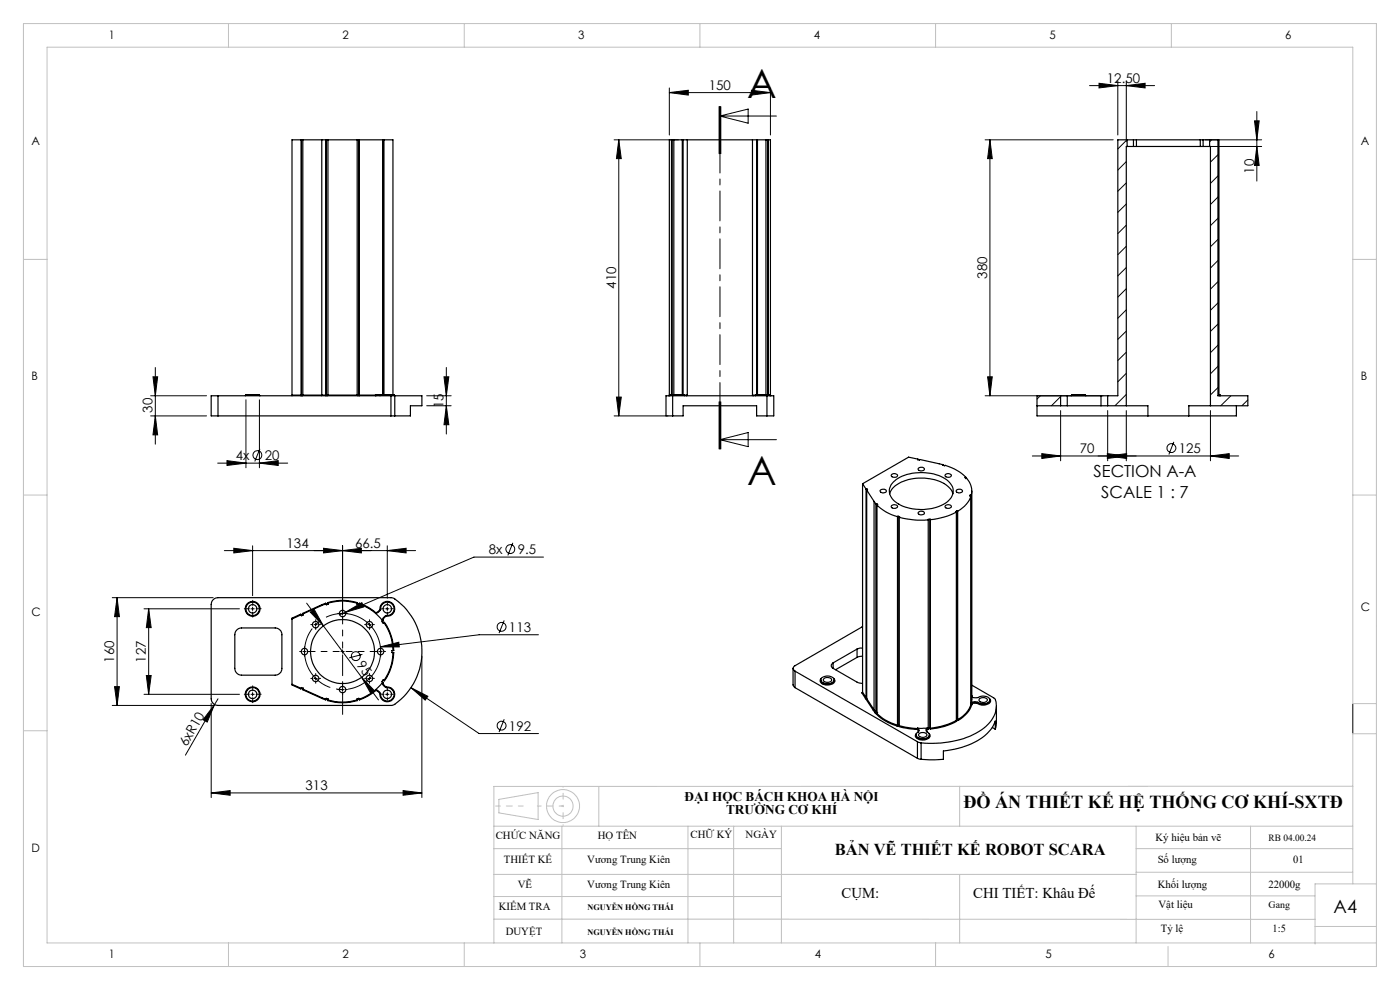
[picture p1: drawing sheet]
<svg xmlns="http://www.w3.org/2000/svg" width="297mm" height="210mm" viewBox="0 0 297 210" stroke-linecap="round" stroke-linejoin="round" font-family="sans-serif">
<g fill="none" stroke="#000" stroke-width=".21">
<path d="M142 19.6l4-.5v1.1zM142 18.7v9.9M142 19.6h21.4M159.4 19.1l4 .5-4 .6zM163.4 18.7v9.9M231.1 18.2h13.8M233.2 17.7l3.9 .5-3.9 .5zM237.1 17.2v11.4M238.9 18.2l4-.5v1zM238.9 17.2v12.9M130.3 29.7h13.6M131.3 29.7v58.5"/>
<path d="M131.3 29.7l.5 3.9h-1zM152.6 22.6v10M152.7 24.6h12M152.7 24.6l6-1.5v3zM152.7 22.6v10M152.9 22.6v10M209 29.7h27.1M210 29.7l.5 3.9h-1zM210 29.7v54.3M238.9 34.3l-1.8 1.8M238.9 38.8l-1.8 1.8M239.1 29.7l-2 1.9"/>
<path d="M255.7 31.1h12M255.7 29.7h12M257 29.7l-.4 .4M258.4 32.8l-1.6 1.6M258.4 37.3l-1.6 1.6M266.1 25.6h1l-.5 4.1zM266.6 31.1l.5 4h-1zM266.6 23.7v14.7M238.9 47.8l-1.8 1.8M238.9 43.3l-1.8 1.7M238.9 52.2l-1.8 1.8M238.9 56.8l-1.8 1.7"/>
<path d="M258.4 41.8l-1.6 1.6M258.4 46.3l-1.6 1.6M258.4 50.8l-1.6 1.5M258.4 55.3l-1.6 1.6M258.4 59.8l-1.6 1.5M32.5 79.9h.9l-.5 4.1zM32.9 78v16.2M94.2 79.9h1l-.5 4.1zM94.7 78v14.1M209.5 79.9h1l-.5 4.1zM238.9 61.2l-1.8 1.8M238.9 79.2l-1.8 1.8"/>
<path d="M238.9 65.7l-1.8 1.8M238.9 70.2l-1.8 1.8M238.9 74.7l-1.8 1.8M258.4 64.3l-1.6 1.5M258.4 68.7l-1.6 1.6M258.4 73.2l-1.6 1.6M258.4 77.7l-1.6 1.6M32 84h11.8M32 88.2h11.8M32.9 88.2l.5 4h-.9zM46.2 98.2h14.8M48.2 97.7l4 .5-4 .5z"/>
<path d="M52.2 84.8v14.4M55 98.2l4-.5v1zM55 84.8v14.4M55.1 95.2l-1.1 2.7M90.5 86.1h5.2M90.5 84h5.2M94.7 86.1l.5 4h-1zM130.3 88.2h11.4M130.8 84.2h1l-.5 4zM152.6 85.2v10M152.7 93.3l6-1.6v3zM152.7 93.3h12"/>
<path d="M152.7 85.2v10M152.9 85.2v10zM209 84h25M219 96.7h43.8M220.7 84l-.7 .7M221 96.2l4 .5-4 .6zM225 84.1l-1.9 2M225 87.1v10.6M234.9 96.2l4 .5-4 .6zM235 96.7l4-.5v1.1zM235 87.1v10.6M238.9 83.7l-2.4 2.4"/>
<path d="M238.9 87.1v10.6M249 93.7l-1 2.7M256.8 96.7l4-.5v1.1zM256.8 87.1v10.6M258.4 82.2l-1.6 1.6M261.1 84l-2.1 2.1M264.7 84.8l-1.2 1.3M47.6 116.8h40.6M49.6 116.3l4 .5-4 .5zM53.6 115.8v10.6M68.7 116.3l4 .5-4 .5zM72.7 116.8l4-.5v1z"/>
<path d="M72.7 115.8v14.7M82.2 116.8l3.9-.5v1zM82.2 115.8v11.1M108.8 115.1l-1.1 2.7M115.3 118.2h-14.8l-28.5 12.2M23.8 126.8h21.4M24.8 126.8v22.8M24.8 126.8l.5 4h-1zM30.6 129.1h20.2M31.5 129.1v18.2M31.5 129.1l.6 4h-1.1zM53.2 129.1h.7"/>
<path d="M53.6 128.8v.7M64.2 138.2h.7M64.6 137.9v.7M65.1 127.9l3.5 4.9M65.8 129.8l.8-.6 2 3.6zM66.6 132.5h.7M67 132.1v.7M68.6 132.8l11.7 15.7M72.3 138.2h.7M72.3 130.1h.7M72.7 137.9v.7M73.3 129.9l3.5-2.1 .4 1z"/>
<path d="M76.9 138.8l-2.8 .8M78 132.5h.7M78.4 132.1v.7M80.4 138.2h.7M80.7 137.2l3.9-1 .1 1zM80.8 137.9v.7M81.8 129.1h.7M82.2 128.8v.7M89.5 139.2v30M107 131.6l-1.1 2.7M114.2 134.6h-12.6l-20.9 2.6M23.8 149.6h21.4"/>
<path d="M24.3 145.7h1l-.5 3.9zM30.6 147.3h20.2M31 143.3h1.1l-.6 4zM44.8 149.2v20M45.5 149.5l-1.5 3.7-.9-.5zM45.5 149.5l-6.2 10.7M46.2 148.2l-.7 1.3M53.2 147.3h.7M53.6 146.9v.7M66.6 143.9h.7M67 143.6v.7M72.3 146.3h.7"/>
<path d="M72.7 145.9v.7M76.7 143.7l2.8 2.9-.8 .6zM78 143.9h.7M78.4 143.6v.7M81.8 147.3h.7M82.2 146.9v.7M87.2 145.9l3.6 1.8-.6 .8zM87.2 145.9l14.4 9.7h12.6M107 152.6l-1.1 2.7M287 149.3v6.3M44.8 168.2l4-.5v1zM44.8 168.2h44.7"/>
<path d="M85.5 167.7l4 .5-4 .5z"/>
<circle cx="54.6" cy="96.5" r=".95"/>
<circle cx="248.5" cy="95" r=".94"/>
<circle cx="108.3" cy="116.5" r=".95"/>
<circle cx="75.5" cy="139.2" r=".94"/>
<circle cx="106.4" cy="133" r=".94"/>
<circle cx="106.4" cy="153.9" r=".94"/>
</g>
<path d="M80.4 135.8a8.1 8.1 0 0 0-13.4-3.3 8.1 8.1 0 0 0 3.3 13.4 8.1 8.1 0 0 0 10.3-9.3l-.2-.8" fill="none" stroke="#000" stroke-width=".21" stroke-dasharray="15.2 1.3 1.3 1.3" stroke-dashoffset="1.3" stroke-linecap="butt"/>
<g fill="none" stroke="#c0c0c0" stroke-width=".21">
<path d="M5 5h287v200h-287zM48.5 5v5M98.5 5v5M148.5 5v5M198.5 5v5M248.5 5v5M5 55h5M287 55h5M5 105h5M287 105h5M5 155h5M292 149.3h-5v-139.3h-277v190h282"/>
<path d="M292 155.6h-5v31.9M104.8 175.3h182.2M105.8 169.6l8.4-1.5v5.7l-8.4-1.4zM119.2 175.3v24.7M127 166.8v8.5M145.9 175.3v24.7M155.6 175.3v24.7M165.8 175.3v24.7M203.6 166.8v8.5M241 175.3v24.7M265.3 175.3v24.7M287 166.8h-182.2v33.2"/>
<path d="M104.8 190.2h61M104.8 195h174.2M104.8 185.5h136.2M104.8 180h61M203.6 185.5v14.5M241 190h37.9M241 180h46M241 185h46M279 196.5h13M292 187.5h-13v12.8M48.5 200v5M98.5 200v5"/>
<path d="M148.5 200v5M198.5 200v5M247.8 200.8v4.2"/>
<circle cx="119.4" cy="171" r="2.14"/>
<circle cx="119.5" cy="171" r="3.5"/>
</g>
<path d="M152.7 22.6v72.6" fill="none" stroke="#000" stroke-width=".21" stroke-dasharray="6.3 1.3 1.3 1.3" stroke-dashoffset="2.4"/>
<path d="M72 138.2h-6.5M72.7 137.5v-6.4M73.4 138.2h6.4" fill="none" stroke="#000" stroke-width=".21" stroke-dasharray="15.2 1.3 1.3 1.3" stroke-dashoffset="13.9"/>
<path d="M72.7 138.9v12.6" fill="none" stroke="#000" stroke-width=".21" stroke-dasharray="15.2 1.3 1.3 1.3" stroke-dashoffset="10.8"/>
<g fill="none" stroke="#000" stroke-width=".21" stroke-dasharray="15.2 1.3 1.3 1.3">
<path d="M52.9 129.1h-1.1M53.6 128.4v-1.1M53.6 129.8v1.1M54.3 129.1h1.1M63.9 138.2h-.3M64.6 137.5v-.3M64.6 138.9v.3M65.3 138.2h.3M66.3 132.5h-.4M67 131.8v-.3M67 133.2v.3M67.7 132.5h.3"/>
<path d="M72 130.1h-.4M72.7 129.4v-.3M72.7 130.8v.4M73.4 130.1h.3M77.7 132.5h-.3M78.4 131.8v-.3M78.4 133.2v.3M79.1 132.5h.3M80 138.2h-.3M80.8 137.5v-.3M80.8 138.9v.3M81.5 129.1h-.6"/>
<path d="M81.5 138.2h.3M82.2 128.4v-.5M82.2 129.8v.6M82.9 129.1h.5M52.9 147.3h-1.1M53.6 146.6v-1.1M53.6 148v1.1M54.3 147.3h1.1M66.3 143.9h-.4M67 143.2v-.3M67 144.6v.3M67.7 143.9h.3"/>
<path d="M72 146.3h-.4M72.7 145.6v-.4M72.7 147v.3M73.4 146.3h.3M77.7 143.9h-.3M78.4 143.2v-.3M78.4 144.6v.3M79.1 143.9h.3M81.5 147.3h-.6M82.2 146.6v-.6M82.2 148v.5M82.9 147.3h.5"/>
</g>
<path d="M105.1 171h5.9" fill="none" stroke="#c0c0c0" stroke-width=".21" stroke-dasharray="15.2 1.3 1.3 1.3" stroke-dashoffset="14.2"/>
<path d="M119.5 171h-5.5" fill="none" stroke="#c0c0c0" stroke-width=".21" stroke-dasharray="15.2 1.3 1.3 1.3" stroke-dashoffset="14.4"/>
<path d="M119.5 171h-.4" fill="none" stroke="#c0c0c0" stroke-width=".21" stroke-dasharray="15.2 1.3 1.3 1.3"/>
<path d="M119.5 171v-4.2M119.5 171v4.1" fill="none" stroke="#c0c0c0" stroke-width=".21" stroke-dasharray="15.2 1.3 1.3 1.3" stroke-dashoffset="15.1"/>
<g fill="#000">
<path d="M80.7 137.2l3.9-1 .1 1zM45.5 149.5l-1.5 3.7-.9-.5z"/>
<path d="M32.5 79.9h.9l-.5 4.1zM32.9 88.2l.5 4h-.9zM24.8 126.8l.5 4h-1zM24.3 145.7h1l-.5 3.9zM31.5 129.1l.6 4h-1.1zM31 143.3h1.1l-.6 4zM131.3 29.7l.5 3.9h-1zM130.8 84.2h1l-.5 4z"/>
<path d="M55 98.2l4-.5v1zM48.2 97.7l4 .5-4 .5zM159.4 19.1l4 .5-4 .6zM142 19.6l4-.5v1.1zM238.9 18.2l4-.5v1zM233.2 17.7l3.9 .5-3.9 .5zM256.8 96.7l4-.5v1.1zM234.9 96.2l4 .5-4 .6z"/>
<path d="M94.7 86.1l.5 4h-1zM94.2 79.9h1l-.5 4.1zM266.6 31.1l.5 4h-1zM266.1 25.6h1l-.5 4.1zM209.5 79.9h1l-.5 4.1zM210 29.7l.5 3.9h-1z"/>
<path d="M235 96.7l4-.5v1.1zM221 96.2l4 .5-4 .6z"/>
<path d="M65.8 129.8l2.8 3-2-3.6zM76.7 143.7l2 3.5 .8-.6z"/>
<path d="M73.3 129.9l3.9-1.1-.4-1zM49.6 116.3l4 .5-4 .5zM72.7 116.8l4-.5v1zM68.7 116.3l4 .5-4 .5zM82.2 116.8l3.9-.5v1zM87.2 145.9l3 2.6 .6-.8z"/>
<path d="M44.8 168.2l4-.5v1zM85.5 167.7l4 .5-4 .5z"/>
</g>
<g fill="none" stroke="#000" stroke-width=".25">
<path d="M63.9 29.7v54.1M64 29.7v54.3M64.2 29.7v54.1M68.3 29.7h.8M68.3 29.7h-6.4v54.1M68.3 29.7v54.1M69.1 29.7v54.1M69.1 29.7h.5M69.2 29.7v54.3M69.6 29.7h6.2M69.6 29.7v54.1M75.8 29.7v54.1"/>
<path d="M75.8 29.7h.4M76.1 29.7v54.3M76.2 29.7h5M76.2 29.7v54.1M81.2 29.7h.3M81.2 29.7v54M81.3 29.7v54M81.5 29.7h1.9v54M81.5 29.7v54M142.5 29.7h-.5v54.1M142.5 29.7h.1M142.5 29.7v54"/>
<path d="M142.6 29.7h.3M142.6 29.7v54M142.9 29.7h19.6M142.9 29.7v54M144.7 29.7v54M144.9 29.7v54M145.8 29.7v54.1M159.6 29.7v54.1M160.5 29.7v54M160.7 29.7v54M162.5 29.7h.3M162.5 29.7v54"/>
<path d="M162.8 29.7h.2M162.8 29.7v54M163 29.7h.4v54.1M163 29.7v54M239.1 31.1h1.4M239.1 29.7h1.4M239.1 29.7h-2v54.3h-2.1M239.1 31.1h-.2v55M239.1 29.7v1.4M240.5 29.7h.6M240.5 29.7v1.4M240.5 31.1h.6"/>
<path d="M241.1 31.1h13.5M241.1 29.7h13.5M241.1 29.7v1.4M254.6 29.7h.6M254.6 29.7v1.4M254.6 31.1h.6M255.2 31.1h1.4M255.2 29.7h1.4M255.2 29.7v1.4M256.6 29.7h2v54.1M256.6 31.1h.2v55M256.6 29.7v1.4"/>
<path d="M258.4 29.7v54.3h6.3v2.1h-7.9M46.2 84h-1.4v4.2h1.4M46.2 84v4.2M46.2 84h36.7M46.2 88.2h36.7M52.2 83.8l-.2 .2M52.2 83.8h2.8M55 83.8l.2 .2M61.9 83.8v.2M61.9 83.8h2M63.9 83.8l-.1 .2M64.2 83.8v.2"/>
<path d="M64.2 83.8h4.1M68.3 83.8l-.1 .2M68.3 83.8h.8M69.1 83.8v.2M69.6 83.8l-.1 .2M69.6 83.8h6.2M75.8 83.8v.2M76.2 83.8v.2M76.2 83.8h3.5M79.7 83.8v.2l.1-.2M79.7 83.8h.1M79.8 83.8h1"/>
<path d="M79.8 83.7h1M79.8 83.7l-.1 .1M79.8 83.7v.1M80.8 83.8l-.2 .2M80.8 83.7l2.8 .1M80.8 83.8h2.8M80.8 83.7v.1M82.9 84h.8M82.9 88.2h.8M82.9 84v4.2M83.6 83.8l.1 .2M83.7 84h5.8v2.1h-2.4v2.1h-3.4"/>
<path d="M83.7 84v4.2M142 83.8l-.1 .2M142 83.8h.2M142.2 83.8l-.1 .2M142.2 83.8h2.9M142.7 84h-1.4v4.2h1.4M142.7 84h20M142.7 88.2h2.2v-2.1h15.6v2.1h2.2M142.7 84v4.2M145.1 83.8l.1 .2M145.1 83.8h.7M145.8 83.8l-.2 .2"/>
<path d="M159.6 83.8l.2 .2M159.6 83.8h.8M160.4 83.8l-.2 .2M160.4 83.8h2.8M162.7 84h1.4v4.2h-1.4M162.7 84v4.2M163.2 83.8l.2 .2M163.2 83.8h.2M163.4 83.8l.2 .2M194.7 97.4v.1l.4 .1v-.1l5 1.1M194.7 97.4l-1.9-.4-9.8 5.6M194.7 97.4v.1"/>
<path d="M194.8 99.4a.69 .69 0 0 1 .7-.3 .69 .69 0 0 1 .6 .6 .72 .72 0 0 1-.8 .2 .72 .72 0 0 1-.5-.5zM200.1 98.6l-.1 .1a8.8 8.8 0 0 1 4.9 2.5M200.1 98.6v.1M220 86.1h5M225 86.1h1.4M225 84h1.4M225 84h-5v4.2h23.5M225 84v2.1M226.4 84h7.2M226.4 86.1h7.2M226.4 84v2.1M227.4 83.8l-.2 .2"/>
<path d="M227.4 83.8h2.8M230.2 83.8l.2 .2M233.6 86.1h1.4M233.6 84h1.4M233.6 84v2.1M235 86.1h3.9M235 84v2.1M238.9 86.1h4.6v2.1M243.5 88.2h8.7M256.8 86.1h-4.6v2.1M258.6 83.8l.1 .2M258.6 83.7l.2 .1"/>
<path d="M258.6 83.8h.2M258.8 83.8l.1 .2M262.3 86.1v2.1h-10.1M183 102.6l.7 1.1M183 102.6v44.2M183.7 103.7v44.3M183.9 104l1.5 2.4M183.9 104v44.2M183.9 103.7l.1 .2-.1 .1M183.9 103.7h-.2M183.9 103.7v.3M185.4 106.4l.4 .4"/>
<path d="M185.4 106.4v44.2M185.8 106.8v44.3M186 106.8l.2 .2-.2 .1a9.7 9.7 0 0 0 4.4 2.5M186 106.8h-.2M186 106.8v44.5M186.7 104a.69 .69 0 0 1 .8-.3 .69 .69 0 0 1 .5 .6 .74 .74 0 0 1-1.3-.3zM188.7 104.7a5.1 5.1 0 0 1 4-3 9.9 9.9 0 0 1 8.6 1.7l.5 .6 .3 .7M189.2 100.6a.77 .77 0 0 1 1.2 .3 .72 .72 0 0 1-.7 .4 .72 .72 0 0 1-.6-.6zM189.2 107.2a.77 .77 0 0 1 1.2 .3 .72 .72 0 0 1-.7 .4 .72 .72 0 0 1-.6-.6zM189.5 102.3a9.8 9.8 0 0 1 9.6-1.4 4 4 0 0 1 3.1 3.4 4.3 4.3 0 0 1-3.5 3.3 9.9 9.9 0 0 1-9.1-1.5 2.58 2.58 0 0 1-.1-3.8zM190.4 109.6v44.2M190.5 109.5l.4 .1-.1 .1"/>
<path d="M190.5 109.5l-.1 .1M190.5 109.5v44.3M190.8 109.7a17.7 17.7 0 0 0 6.1 .6M190.8 109.7v44.2M194.9 108.6a.77 .77 0 0 1 1.2 .3 .8 .8 0 0 1-1.3-.1zM196.9 110.3v44.2M197.3 110.1v.1M197.3 110.1l-.4 .1v.1M197.3 110.1v44.3M197.3 110.2v44.3M200.6 100.6a.77 .77 0 0 1 1.2 .3 .82 .82 0 0 1-1.3 0zM200.6 107.2a.77 .77 0 0 1 1.2 .3 .82 .82 0 0 1-1.3-.1z"/>
<path d="M202.9 104a.79 .79 0 0 1 1.3 .2 .71 .71 0 0 1-.7 .4 .71 .71 0 0 1-.6-.6zM202.9 108.6a14.4 14.4 0 0 1-5.6 1.6M202.9 108.6v44.2M203 108.4h.2M203 108.4l-.3 .1 .2 .1M203 108.4v44.3M203.2 108.4v44.2M204.9 101.5h.2a4 4 0 0 1 1 3.5M204.9 101.2l-.2 .1 .2 .2M204.9 101.2v.3M205.8 105h.3M205.8 105v.2l.2 .1"/>
<path d="M205.8 105v.2M206 105.3a6 6 0 0 1-2.8 3.1M206 105.3v44.2M206.1 105v44.2M206.2 104.2l-.1 44.8M45.2 127.2l.5-.3 .5-.1h37.1a13.5 13.5 0 0 1 0 22.8h-37.1a1.45 1.45 0 0 1-1.4-1.4v-20l.1-.5zM50.2 133.6l.5-.3 .5-.1h7.2a1.45 1.45 0 0 1 1.4 1.4v7.2a1.45 1.45 0 0 1-1.4 1.4h-7.2a1.45 1.45 0 0 1-1.4-1.4v-7.2l.1-.5zM61.9 131.3v13.9M63.9 130.4l-.1-.1-1.9 .8v.2M63.9 130.4l-2 .9M64.2 130.2l.1 .2-.3 .2-.1-.2M68.2 128.3l.1 .1"/>
<path d="M68.2 128.3l-4 1.8v.1M68.3 128.4l-4.1 1.8M69.1 128.1l-.8 .3M69.1 128.1v-.2l-.9 .4M69.6 127.9a10.7 10.7 0 0 1 6.2 0M69.6 127.9l-.1-.1a10 10 0 0 1 6.3 .1M69.6 127.9v.3l-.4 .1-.1-.2M75.8 127.9l-.1 .3 .4 .1 .1-.2M76.2 128.1a10.6 10.6 0 0 1 5 3.7M76.2 128.1v-.1a9.3 9.3 0 0 1 3.5 2M80.6 129.3l-.9 .7M80.6 129.3h.2"/>
<path d="M80.6 129.3a1.57 1.57 0 0 1 1.6-1.7 1.57 1.57 0 0 1 1.5 1.6 1.57 1.57 0 0 1-1.7 1.5M80.8 129.3a1.42 1.42 0 0 1 1.3-1.6 1.42 1.42 0 0 1 1.5 1.5 1.42 1.42 0 0 1-1.6 1.4M80.8 129.3l-.6 .6-.5 .2v-.1M81.2 131.5v.3M81.2 131.8l-.2 .1 .3 .3 .2-.1M81.5 132.1a10.1 10.1 0 0 1 1.9 5.9M81.5 132.1l.1-.1a9.5 9.5 0 0 1 1.8 6M82 130.6l-.7 .5-.2 .4h.1M82 130.6v.1M82 130.7l-.8 .8M83.4 138.4a10.3 10.3 0 0 1-1.9 5.9M83.4 138.4a9.3 9.3 0 0 1-1.8 6l-.1-.1"/>
<path d="M83.4 138h-.3v.4h.3M181.8 137.7l-5.1 2.9M181.8 137.7v1.7M181.8 139.4l-4.5 2.7M183 133l-14.3 8.2a.61 .61 0 0 0-.5 .6 .61 .61 0 0 0 .5 .6M183 137.5l-1.2 .2M183 139.2l-1.2 .2M61.9 145.2v.1l1.9 .8 .1-.1M61.9 145.2l2 .8M63.9 146l.1-.2 .3 .2-.1 .2M64.2 146.2v.1l4 1.8M64.2 146.2l4.1 1.8"/>
<path d="M68.2 148.1l.9 .4v-.2M68.3 148l.8 .3M68.3 148l-.1 .1M69.1 148.3l.1-.2 .4 .2v.2M69.6 148.5a10.7 10.7 0 0 0 6.2 0M69.6 148.5l-.1 .1a10.3 10.3 0 0 0 6.3-.1M76.2 148.3l-.1-.2-.4 .2 .1 .2M79.7 146.5a10 10 0 0 1-3.5 1.9v-.1M79.7 146.5l.5 .2 .4 .5M79.8 146.3l.4 .2 .6 .6M79.8 146.3h-.1v.2M79.8 146.3l-.1 .2"/>
<path d="M80.8 147.1l-.2 .1M81.2 144.7a10.8 10.8 0 0 1-5 3.6M81.2 144.9h-.1a1.43 1.43 0 0 0 .9 1M81.2 144.9l.8 .8M81.2 144.7v.2M81.5 144.3l-.2-.1-.3 .4 .2 .1M82 145.9a1.42 1.42 0 0 1 1.6 1.3 1.42 1.42 0 0 1-1.5 1.5 1.42 1.42 0 0 1-1.3-1.6M82 145.7v.2M82 145.7a1.57 1.57 0 0 1 1.7 1.5 1.57 1.57 0 0 1-1.5 1.6 1.57 1.57 0 0 1-1.6-1.6M168.2 141.8v3.5l.5 .6M168.7 142.4l25.9 14.9M168.7 142.4v3.5"/>
<path d="M168.7 145.9l25.9 15M174.1 144.2v.1M174.2 143.9a.77 .77 0 0 0-.1 .9 .77 .77 0 0 0 .8 .4 1.85 1.85 0 0 0 2.2-.8l-.3-.5M174.3 143.8a1.84 1.84 0 0 1 2.7 .3 1.5 1.5 0 0 1-2.3 .8 .66 .66 0 0 1-.5-.4 .66 .66 0 0 1 .1-.7zM174.8 143.9a1.02 1.02 0 0 1 1.6 .4 1.1 1.1 0 0 1-1.7 0zM176.7 141.8l5.1 2.9 1.2 .2M176.7 140.6a.63 .63 0 0 0-.3 .6 .63 .63 0 0 0 .3 .6M176.7 140.6v1.2M177 144.2a1.65 1.65 0 0 1-2.9 .1M183 146.8l-.2 .2 .8 1.1M183 146.8l.7 1.2M183.7 148l-.1 .1"/>
<path d="M183.9 148.2l-.2 .1 1.6 2.4M183.9 148.2l1.5 2.4M183.9 148.1h-.3M185.3 150.7l.4 .5M185.4 150.6l.4 .5M185.4 150.6l-.1 .1M185.8 151.1l-.1 .1M186 151.3a10.2 10.2 0 0 0 4.4 2.5M186 151.1h.1M186 151.3l-.1 .1a10.2 10.2 0 0 0 4.4 2.6M186 151.1l-.3 .1M190.4 153.8l-.1 .2"/>
<path d="M190.5 153.8l-.2 .2M190.5 153.8l.3 .1M190.8 153.9l3.8 .6M190.8 153.9l-.1 .2 .9 .3 3 .3M194.3 155.9a1.61 1.61 0 0 0 2.5 .6l.3-.2 .1-.4M194.4 155.6a.7 .7 0 0 0-.2 .7 .7 .7 0 0 0 .6 .5 2.03 2.03 0 0 0 2.5-.6v-.3l-.2-.3M194.6 154.5h2.1M194.6 157.3l.8 .3M194.6 154.5h.1M194.6 154.5v.2M194.6 154.5l.1 .1M194.6 154.7l.2 .6"/>
<path d="M194.6 157.3v3.6M194.7 154.6l-.1 .1M194.7 154.6l.2 .4M194.7 154.5v.1M194.9 155.7a1.01 1.01 0 0 1 1.7 .3 1.11 1.11 0 0 1-1.8-.1zM195.4 157.6v3.5M196.7 154.5h.2M196.7 154.5h-.1a.59 .59 0 0 0 .4 1 .81 .81 0 0 1-.1 .9 .81 .81 0 0 1-.9 .3 1.26 1.26 0 0 1-1.7-.9l.2-.3a.56 .56 0 0 0 .4-.4 .56 .56 0 0 0-.2-.6M196.7 154.5l.1 .2M196.7 154.5l-.2 .4M196.7 154.5h.1M196.8 154.7l-.1 .5"/>
<path d="M196.9 154.5l-.1 .2M197.3 154.4v.2M197.3 154.4l-.4 .1M197.3 154.5v.1M202.9 152.8a15.3 15.3 0 0 1-5.6 1.7M202.9 152.8l.1 .2a13.5 13.5 0 0 1-5.7 1.6M203 152.7l-.1 .1M203 152.7l.3 .1M203.2 152.6l.1 .2M206 149.5a5.7 5.7 0 0 1-2.8 3.1M206 149.5l.1 .1a5.7 5.7 0 0 1-2.8 3.2M206 149.3l.2 .1"/>
<path d="M206.1 149.2l.1 .2M206.1 149.1v.1M206.1 149.1l.1 .2M206.1 149v.1M206.2 145.3l4.8 2.9a4.5 4.5 0 0 1-1 5 14.8 14.8 0 0 1-9.6 4.3l-2.5 .2-2.5-.1M206.2 147.9l1.1 .1a2.1 2.1 0 0 1 2.7 .3 1.2 1.2 0 0 1-1.7 1l-.9-.3M206.2 147.5l.1 .4M206.2 149.3v.1M207.3 149.2l-1.1 .1M207.4 149h-1.3M207.4 149l-.1 .2M207.4 149l-1.3 .1"/>
<path d="M207.4 149h.1M207.8 148.3a1.2 1.2 0 0 1 1.7 .1 1.02 1.02 0 0 1-1.8 .1zM209.9 148.2a.73 .73 0 0 1 .2 .8 .73 .73 0 0 1-.7 .4 2.21 2.21 0 0 1-2.1-.2M210 148.5a1.59 1.59 0 0 1-2.4 .6l-.2-.1M210.5 154.3l.6 .4M211.1 154.7v-1.7a9.4 9.4 0 0 1-6.3 5.3l-2.3 .6-2.4 .4v1.8h-4.7M211.4 149.8v3.5l-.3 1.4M194.6 160.9l.8 .2"/>
<circle cx="53.6" cy="129.2" r="1.58"/>
<circle cx="53.6" cy="129.1" r="1.42"/>
<circle cx="53.6" cy="129.1" r=".89"/>
<circle cx="64.6" cy="138.2" r=".68"/>
<circle cx="66.9" cy="132.5" r=".69"/>
<circle cx="72.7" cy="130.2" r=".69"/>
<circle cx="72.7" cy="138.2" r="6.8"/>
<circle cx="78.4" cy="132.5" r=".69"/>
<circle cx="80.7" cy="138.2" r=".68"/>
<circle cx="82.2" cy="129.1" r=".89"/>
<circle cx="53.6" cy="147.3" r="1.57"/>
<circle cx="53.6" cy="147.3" r="1.43"/>
<circle cx="53.6" cy="147.3" r=".9"/>
<circle cx="67" cy="143.9" r=".68"/>
<circle cx="72.7" cy="146.3" r=".68"/>
<circle cx="78.4" cy="143.9" r=".68"/>
<circle cx="82.2" cy="147.3" r=".9"/>
</g>
<g font-size="8.5">
<text x="158.5" y="20.8">A</text>
<text x="158.5" y="102.9">A</text>
</g>
<g font-size="3.9">
<text x="204.4" y="171.4">ĐỒ ÁN THIẾT KẾ HỆ THỐNG CƠ KHÍ-SXTĐ</text>
<text x="282.9" y="193.6">A4</text>
</g>
<g font-size="3.5">
<text x="232" y="101.2">SECTION A-A</text>
<text x="233.6" y="105.7">SCALE 1 : 7</text>
<text x="177.1" y="181.3">BẢN VẼ THIẾT KẾ ROBOT SCARA</text>
</g>
<g font-size="3.2">
<text x="178.5" y="190.5">CỤM:</text>
<text x="206.5" y="190.5">CHI TIẾT: Khâu Đế</text>
</g>
<g font-size="2.8">
<text x="234.8" y="17.5">12.50</text>
<text x="150.4" y="19">150</text>
<text x="266" y="36.8" transform="rotate(-90 266 36.8)">10</text>
<text x="209.4" y="59.1" transform="rotate(-90 209.4 59.1)">380</text>
<text x="130.7" y="61.3" transform="rotate(-90 130.7 61.3)">410</text>
<text x="32.4" y="87.5" transform="rotate(-90 32.4 87.5)">30</text>
<text x="94.1" y="86.6" transform="rotate(-90 94.1 86.6)">15</text>
<text x="50.1" y="97.6">4x</text>
<text x="56.2" y="97.6">20</text>
<text x="229.1" y="96.1">70</text>
<text x="250.1" y="96.1">125</text>
<text x="60.8" y="116.2">134</text>
<text x="75.3" y="116.2">66.5</text>
<text x="103.7" y="117.5">8x</text>
<text x="109.8" y="117.5">9.5</text>
<text x="108" y="134">113</text>
<text x="24.2" y="140.5" transform="rotate(-90 24.2 140.5)">160</text>
<text x="31" y="140.5" transform="rotate(-90 31 140.5)">127</text>
<text x="75.6" y="141.1" transform="rotate(53 75.6 141.1)">95</text>
<text x="108" y="155">192</text>
<text x="39.6" y="158.5" transform="rotate(-60 39.6 158.5)">6xR10</text>
<text x="64.8" y="167.6">313</text>
<text x="145.2" y="169.9">ĐẠI HỌC BÁCH KHOA HÀ NỘI</text>
<text x="154" y="172.7">TRƯỜNG CƠ KHÍ</text>
</g>
<g font-size="2.5">
<text x="23.1" y="8.2">1</text>
<text x="72.7" y="8.2">2</text>
<text x="122.7" y="8.2">3</text>
<text x="172.7" y="8.2">4</text>
<text x="222.7" y="8.2">5</text>
<text x="272.7" y="8.2">6</text>
<text x="6.7" y="30.7">A</text>
<text x="288.7" y="30.7">A</text>
<text x="6.7" y="80.7">B</text>
<text x="288.7" y="80.7">B</text>
<text x="6.7" y="130.7">C</text>
<text x="288.7" y="129.7">C</text>
<text x="6.7" y="180.7">D</text>
<text x="23.1" y="203.2">1</text>
<text x="72.7" y="203.2">2</text>
<text x="123" y="203.2">3</text>
<text x="172.9" y="203.2">4</text>
<text x="221.8" y="203.2">5</text>
<text x="269.1" y="203.2">6</text>
</g>
<g font-size="2.3">
<text x="105.2" y="177.9">CHỨC NĂNG</text>
<text x="126.8" y="177.9">HỌ TÊN</text>
<text x="146.5" y="177.7">CHỮ KÝ</text>
<text x="158.2" y="177.7">NGÀY</text>
<text x="245.1" y="178.3">Ký hiệu bản vẽ</text>
<text x="106.9" y="183.1">THIẾT KẾ</text>
<text x="124.6" y="183.1">Vương Trung Kiên</text>
<text x="245.6" y="183">Số lượng</text>
<text x="274.4" y="183">01</text>
<text x="109.8" y="188.4">VẼ</text>
<text x="124.6" y="188.4">Vương Trung Kiên</text>
<text x="245.6" y="188.3">Khối lượng</text>
<text x="269.1" y="188.3">22000g</text>
<text x="105.8" y="193.1">KIỂM TRA</text>
<text x="245.8" y="192.7">Vật liệu</text>
<text x="246.3" y="197.7">Tỷ lệ</text>
<text x="270" y="197.7">1:5</text>
<text x="107.3" y="198.3">DUYỆT</text>
</g>
<text font-size="2.1" x="269.1" y="192.7">Gang</text>
<text font-size="2" x="269.1" y="178.3">RB 04.00.24</text>
<g font-size="1.8">
<text x="124.6" y="193.1">NGUYỄN HỒNG THÁI</text>
<text x="124.6" y="198.3">NGUYỄN HỒNG THÁI</text>
</g>
</svg>
